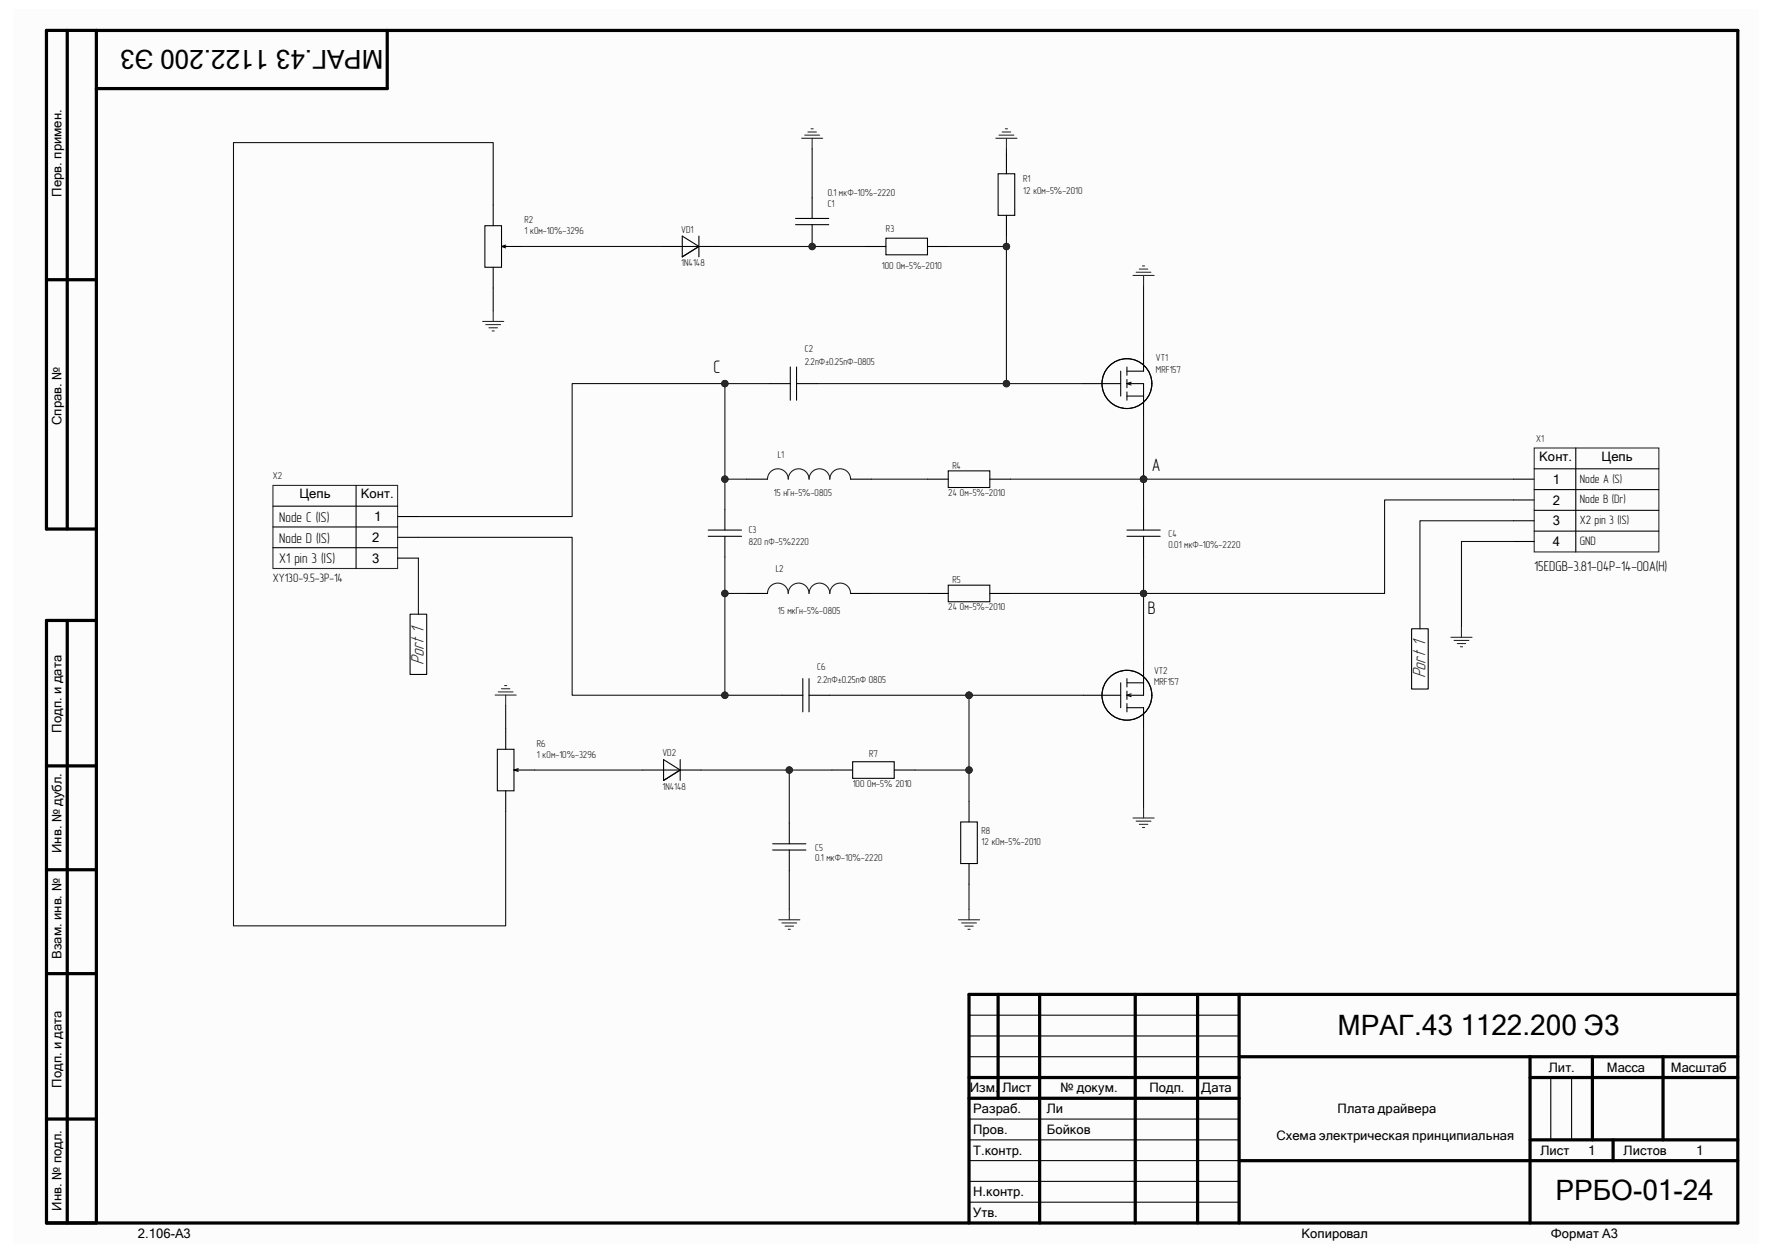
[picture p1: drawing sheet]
<svg xmlns="http://www.w3.org/2000/svg" width="420mm" height="297mm" viewBox="0 0 420 297" stroke-linecap="round" stroke-linejoin="round" font-family="sans-serif">
<path d="M3.1 2.3h413.7v292.5h-413.7z" fill-rule="evenodd" fill="#fcfcfc"/>
<g fill="none" stroke="#000" stroke-width=".76">
<path d="M15.9 7.2v118.2M22.8 7.2v282.7h-11.8v-142.8h11.8M91.8 7.2v13.8h-69M11 66.3h11.8M22.8 125.4h-11.8v-118.2h400.9v282.7h-400.9M15.9 147.1v142.8M11 181.5h11.8M11 206.2h11.8M11 230.8h11.8M236.6 235.7v24.6M246.4 235.7v54.2M269.1 235.7v54.2"/>
<path d="M283.8 235.7v54.2M293.7 235.7v54.2M411.9 235.7h-182.2v54.2M229.7 255.4h64M293.7 250.5h118.2M362.6 255.4h49.3M362.6 250.5v39.4M377.4 250.5v19.7M394.2 250.5v19.7M11 265.3h11.8M229.7 260.3h64M293.7 275.1h118.2"/>
<path d="M362.6 270.2h49.3M382.3 270.2v4.9"/>
</g>
<g fill="none" stroke="#000" stroke-width=".25">
<path d="M238.5 36.3v4.9M114.9 53.5h4v9.9h-4zM116.9 48.6v4.9M118.9 58.4h4.9M118.9 58.4l1 .4M119.9 58.1l-1 .3M156.8 58.4h13.8M161.7 56l4 2.4-4 2.5zM165.7 56v4.9M188.6 53.3h7.8M188.6 51.8h7.8M192.5 46.9v4.9"/>
<path d="M192.5 53.3v4.9M205.1 58.4h4.9M210 56.5h9.8v3.9h-9.8zM219.8 58.4h4.9M236.6 41.2h3.9v9.8h-3.9zM238.5 51v5M116.9 63.4v4.9M182.4 90.9h4.9M187.3 87v7.9M188.8 87v7.9M188.8 90.9h4.9M256.8 90.9h8.8"/>
<path d="M265.6 88v5.9M267.1 90.9h3.9v7.9M267.1 87v2M267.1 89.9v2M267.1 92.9v2M267.1 90.9l1 .4M267.1 93.9h3.9M268.1 90.6l-1 .3M271 83v5h-3.9M64.7 120h29.5M84.4 115.1v19.7M177 113.6h4.9"/>
<path d="M201.6 113.6h4.9M219.8 113.6h4.9M224.7 111.6h9.9v4h-9.9zM234.6 113.6h4.9M358.7 113.6h4.9M358.7 118.5h4.9M363.6 111.1h29.6M363.6 116.1h29.6M373.5 106.2v24.6M64.7 124.9h29.5M64.7 129.8h29.5M94.2 122.4h5"/>
<path d="M94.2 127.4h5M94.2 132.3h5M167.9 127.1h7.8M167.9 125.6h7.8M171.8 120.7v4.9M171.8 127.1v4.9M224.7 138.7h9.9v3.9h-9.9zM267.1 127.1h7.9M267.1 125.6h7.9M271 120.7v4.9M271 127.1v4.9M358.7 123.4h4.9"/>
<path d="M358.7 128.4h4.9M363.6 121h29.6M363.6 125.9h29.6M177 140.7h4.9M201.6 140.7h4.9M219.8 140.7h4.9M234.6 140.7h4.9M271 156.9v7.9h-3.9M117.9 177.6h3.9v9.9h-3.9zM119.9 172.7v4.9M185.3 164.8h5M190.3 160.9v7.8"/>
<path d="M191.7 160.9v7.8M191.7 164.8h5M256.8 164.8h8.8M265.6 161.9v5.9M267.1 167.8h3.9v4.9M267.1 160.9v1.9M267.1 163.8v2M267.1 166.8v1.9M267.1 164.8l1 .3M267.1 161.9h3.9M268.1 164.5l-1 .3M119.9 187.5v4.9"/>
<path d="M121.8 182.5h4.9M121.8 182.5l1 .4M122.8 182.2l-1 .3M152.4 182.5h13.7M157.3 180.1l3.9 2.4-3.9 2.5zM161.2 180.1v4.9M187.1 195.1v4.9M197.2 182.5h4.9M202.1 180.6h9.8v3.9h-9.8zM211.9 182.5h5M227.7 194.8h3.9v9.9h-3.9zM229.7 189.9v4.9"/>
<path d="M183.1 201.5h7.9M183.1 200h7.9M187.1 201.5v4.9M229.7 204.7v4.9M229.7 250.5h64M229.7 245.6h64M229.7 240.6h64M367.6 255.4v14.8M372.5 255.4v14.8M229.7 275.1h64M229.7 270.2h64M229.7 265.3h64"/>
<path d="M229.7 285h64M229.7 280h64"/>
<circle cx="267.1" cy="90.9" r="5.9"/>
<circle cx="267.1" cy="164.8" r="5.9"/>
</g>
<g fill="none" stroke="#262626" stroke-width=".25">
<path d="M190 32.8h5M190.7 32h3.5M191.5 31.3h2M192.2 30.5h.5M192.5 32.8v2.5M236 32.8h5M236.8 32h3.5M237.5 31.3h2M238.3 30.5h.5M238.5 32.8v2.5M114.4 76.2h5M115.1 76.9h3.5"/>
<path d="M115.9 77.7h2M116.6 78.4h.5M116.9 73.7v2.5M268.5 65.3h5M269.3 64.5h3.5M270 63.8h2M270.8 63h.5M271 65.3v2.5M64.7 115.1h29.5v19.7h-29.5zM363.6 106.2h29.6v24.6h-29.6zM343.9 151.1h5M344.6 151.8h3.5"/>
<path d="M345.4 152.5h2M346.1 153.3h.5M346.4 148.5v2.6M117.3 164.8h5M118.1 164h3.5M118.9 163.3h2M119.6 162.5h.5M119.9 164.8v2.5M268.5 193.9h5M269.3 194.6h3.5M270 195.4h2M270.8 196.2h.5"/>
<path d="M271 191.4v2.5M184.6 218h5M185.3 218.8h3.5M186.1 219.5h2M187.1 215.5v2.5M227.2 218h5M227.9 218.8h3.5M228.7 219.5h2M229.7 215.5v2.5M186.8 220.3h.5M229.4 220.3h.5"/>
</g>
<path d="M181.9 113.6a2.46 2.46 0 0 1 2.5-2.5 2.46 2.46 0 0 1 2.4 2.5 2.47 2.47 0 0 1 2.5-2.5 2.47 2.47 0 0 1 2.5 2.5 2.46 2.46 0 0 1 2.4-2.5 2.46 2.46 0 0 1 2.5 2.5 2.46 2.46 0 0 1 2.4-2.5 2.46 2.46 0 0 1 2.5 2.5M181.9 140.7a2.46 2.46 0 0 1 2.5-2.5 2.46 2.46 0 0 1 2.4 2.5 2.47 2.47 0 0 1 2.5-2.5 2.47 2.47 0 0 1 2.5 2.5 2.46 2.46 0 0 1 2.4-2.5 2.46 2.46 0 0 1 2.5 2.5 2.46 2.46 0 0 1 2.4-2.5 2.46 2.46 0 0 1 2.5 2.5" fill="none" stroke="#1c1c1c" stroke-width=".25"/>
<path d="M334.6 149h3.9v14.3h-3.9z" fill-rule="evenodd" fill="#fefefe"/>
<path d="M334.6 149h3.9v14.3h-3.9z" fill="none" stroke="#000" stroke-width=".25"/>
<path d="M97.2 145.6h3.9v14.3h-3.9z" fill-rule="evenodd" fill="#fefefe"/>
<path d="M97.2 145.6h3.9v14.3h-3.9z" fill="none" stroke="#000" stroke-width=".25"/>
<path d="M170.6 58.4h21.9" fill="none" stroke="#0e0e0e" stroke-width=".25"/>
<circle cx="192.5" cy="58.4" r=".75" fill="#262626"/>
<circle cx="192.5" cy="58.4" r=".75" fill="none" stroke="#262626" stroke-width=".24"/>
<path d="M192.5 35.3v11.6M238.5 35.3v1M238.5 90.9h18.3" fill="none" stroke="#0e0e0e" stroke-width=".25"/>
<circle cx="238.5" cy="90.9" r=".75" fill="#262626"/>
<circle cx="238.5" cy="90.9" r=".75" fill="none" stroke="#262626" stroke-width=".24"/>
<path d="M206.5 113.6h13.3M171.8 140.7h5.2M206.5 140.7h13.3" fill="none" stroke="#0e0e0e" stroke-width=".25"/>
<circle cx="171.8" cy="140.7" r=".75" fill="#262626"/>
<circle cx="171.8" cy="140.7" r=".75" fill="none" stroke="#262626" stroke-width=".24"/>
<path d="M123.8 58.4h33M271 172.7v18.7M229.7 182.5v7.4" fill="none" stroke="#0e0e0e" stroke-width=".25"/>
<circle cx="229.7" cy="182.5" r=".75" fill="#262626"/>
<circle cx="229.7" cy="182.5" r=".75" fill="none" stroke="#262626" stroke-width=".24"/>
<path d="M229.7 164.8v17.7h-12.8" fill="none" stroke="#0e0e0e" stroke-width=".25"/>
<circle cx="229.7" cy="182.5" r=".75" fill="#262626"/>
<circle cx="229.7" cy="182.5" r=".75" fill="none" stroke="#262626" stroke-width=".24"/>
<circle cx="229.7" cy="164.8" r=".75" fill="#262626"/>
<circle cx="229.7" cy="164.8" r=".75" fill="none" stroke="#262626" stroke-width=".24"/>
<path d="M126.7 182.5h25.7M166.1 182.5h21" fill="none" stroke="#0e0e0e" stroke-width=".25"/>
<circle cx="187.1" cy="182.5" r=".75" fill="#262626"/>
<circle cx="187.1" cy="182.5" r=".75" fill="none" stroke="#262626" stroke-width=".24"/>
<path d="M197.2 182.5h-10.1v12.6" fill="none" stroke="#0e0e0e" stroke-width=".25"/>
<circle cx="187.1" cy="182.5" r=".75" fill="#262626"/>
<circle cx="187.1" cy="182.5" r=".75" fill="none" stroke="#262626" stroke-width=".24"/>
<path d="M238.5 58.4v32.5h-44.8M271 67.8v15.2M187.1 206.4v9.1M229.7 209.6v5.9" fill="none" stroke="#0e0e0e" stroke-width=".25"/>
<circle cx="238.5" cy="58.4" r=".75" fill="#262626"/>
<circle cx="238.5" cy="58.4" r=".75" fill="none" stroke="#262626" stroke-width=".24"/>
<circle cx="238.5" cy="90.9" r=".75" fill="#262626"/>
<circle cx="238.5" cy="90.9" r=".75" fill="none" stroke="#262626" stroke-width=".24"/>
<path d="M171.8 164.8h13.5" fill="none" stroke="#0e0e0e" stroke-width=".25"/>
<circle cx="171.8" cy="164.8" r=".75" fill="#262626"/>
<circle cx="171.8" cy="164.8" r=".75" fill="none" stroke="#262626" stroke-width=".24"/>
<path d="M196.7 164.8h33" fill="none" stroke="#0e0e0e" stroke-width=".25"/>
<circle cx="229.7" cy="164.8" r=".75" fill="#262626"/>
<circle cx="229.7" cy="164.8" r=".75" fill="none" stroke="#262626" stroke-width=".24"/>
<path d="M229.7 164.8h27.1" fill="none" stroke="#0e0e0e" stroke-width=".25"/>
<circle cx="229.7" cy="164.8" r=".75" fill="#262626"/>
<circle cx="229.7" cy="164.8" r=".75" fill="none" stroke="#262626" stroke-width=".24"/>
<path d="M116.9 48.6v-14.8h-61.6v185.7h64.6v-27.1M116.9 68.3v5.4M358.7 118.5h-30.5v22.2h-88.7M119.9 167.3v5.4" fill="none" stroke="#0e0e0e" stroke-width=".25"/>
<circle cx="271" cy="140.7" r=".75" fill="#262626"/>
<circle cx="271" cy="140.7" r=".75" fill="none" stroke="#262626" stroke-width=".24"/>
<path d="M271 132v24.9" fill="none" stroke="#0e0e0e" stroke-width=".25"/>
<circle cx="271" cy="140.7" r=".75" fill="#262626"/>
<circle cx="271" cy="140.7" r=".75" fill="none" stroke="#262626" stroke-width=".24"/>
<path d="M358.7 113.6h-87.7v7.1M358.7 128.4h-12.3v20.1" fill="none" stroke="#0e0e0e" stroke-width=".25"/>
<circle cx="271" cy="113.6" r=".75" fill="#262626"/>
<circle cx="271" cy="113.6" r=".75" fill="none" stroke="#262626" stroke-width=".24"/>
<path d="M182.4 90.9h-10.6v29.8" fill="none" stroke="#0e0e0e" stroke-width=".25"/>
<circle cx="171.8" cy="113.6" r=".75" fill="#262626"/>
<circle cx="171.8" cy="113.6" r=".75" fill="none" stroke="#262626" stroke-width=".24"/>
<circle cx="171.8" cy="90.9" r=".75" fill="#262626"/>
<circle cx="171.8" cy="90.9" r=".75" fill="none" stroke="#262626" stroke-width=".24"/>
<path d="M171.8 113.6h5.2" fill="none" stroke="#0e0e0e" stroke-width=".25"/>
<circle cx="171.8" cy="113.6" r=".75" fill="#262626"/>
<circle cx="171.8" cy="113.6" r=".75" fill="none" stroke="#262626" stroke-width=".24"/>
<path d="M239.5 113.6h31.5" fill="none" stroke="#0e0e0e" stroke-width=".25"/>
<circle cx="271" cy="113.6" r=".75" fill="#262626"/>
<circle cx="271" cy="113.6" r=".75" fill="none" stroke="#262626" stroke-width=".24"/>
<path d="M271 98.8v14.8" fill="none" stroke="#0e0e0e" stroke-width=".25"/>
<circle cx="271" cy="113.6" r=".75" fill="#262626"/>
<circle cx="271" cy="113.6" r=".75" fill="none" stroke="#262626" stroke-width=".24"/>
<circle cx="271" cy="113.6" r=".75" fill="#262626"/>
<circle cx="271" cy="113.6" r=".75" fill="none" stroke="#262626" stroke-width=".24"/>
<path d="M192.5 58.2v.2h12.6" fill="none" stroke="#0e0e0e" stroke-width=".25"/>
<circle cx="192.5" cy="58.4" r=".75" fill="#262626"/>
<circle cx="192.5" cy="58.4" r=".75" fill="none" stroke="#262626" stroke-width=".24"/>
<path d="M238.5 56v2.4h-13.8" fill="none" stroke="#0e0e0e" stroke-width=".25"/>
<circle cx="238.5" cy="58.4" r=".75" fill="#262626"/>
<circle cx="238.5" cy="58.4" r=".75" fill="none" stroke="#262626" stroke-width=".24"/>
<path d="M171.8 90.9h-36.2v31.5h-36.4" fill="none" stroke="#0e0e0e" stroke-width=".25"/>
<circle cx="171.8" cy="90.9" r=".75" fill="#262626"/>
<circle cx="171.8" cy="90.9" r=".75" fill="none" stroke="#262626" stroke-width=".24"/>
<path d="M99.2 127.4h36.4v37.4h36.2v-32.8M99.2 132.3v13.3M358.7 123.4h-22.2v25.7" fill="none" stroke="#0e0e0e" stroke-width=".25"/>
<circle cx="171.8" cy="140.7" r=".75" fill="#262626"/>
<circle cx="171.8" cy="140.7" r=".75" fill="none" stroke="#262626" stroke-width=".24"/>
<circle cx="171.8" cy="164.8" r=".75" fill="#262626"/>
<circle cx="171.8" cy="164.8" r=".75" fill="none" stroke="#262626" stroke-width=".24"/>
<g font-size="6.6">
<text x="317" y="245.4">МРАГ.43 1122.200 Э3</text>
<text x="368.6" y="284.4">РРБО-01-24</text>
</g>
<text font-size="6.2" x="90.9" y="11.9" transform="rotate(-180 90.9 11.9)">МРАГ.43 1122.200 Э3</text>
<g font-size="4.5" fill="#262626">
<text x="100.5" y="157.7" transform="rotate(-90 100.5 157.7)">Port 1</text>
<text x="337.9" y="160.8" transform="rotate(-90 337.9 160.8)">Port 1</text>
</g>
<g font-size="4.3">
<text x="169.1" y="88.5">C</text>
<text x="273" y="111.6">A</text>
<text x="272" y="145.6">B</text>
</g>
<g font-size="3.3">
<text x="66.2" y="123.7">Node C (IS)</text>
<text x="66.2" y="128.6">Node D (IS)</text>
<text x="66.2" y="133.5">X1 pin 3 (IS)</text>
<text x="363.6" y="135.5">15EDGB-3.81-04P-14-00A(H)</text>
</g>
<g font-size="3.1">
<text x="14.6" y="46.6" transform="rotate(-90 14.6 46.6)">Перв. примен.</text>
<text x="14.6" y="100.8" transform="rotate(-90 14.6 100.8)">Справ. №</text>
<text x="364.8" y="109.2">Конт.</text>
<text x="379.6" y="109.2">Цепь</text>
<text x="71" y="118.1">Цепь</text>
<text x="85.5" y="118.1">Конт.</text>
<text x="368" y="114.7">1</text>
<text x="368" y="119.6">2</text>
<text x="88.6" y="123.5">1</text>
<text x="368" y="124.5">3</text>
<text x="88.2" y="128.4">2</text>
<text x="368" y="129.5">4</text>
<text x="88.2" y="133.4">3</text>
<text x="14.6" y="173.6" transform="rotate(-90 14.6 173.6)">Подп. и дата</text>
<text x="14.6" y="202.2" transform="rotate(-90 14.6 202.2)">Инв. № дубл.</text>
<text x="14.6" y="227.3" transform="rotate(-90 14.6 227.3)">Взам. инв. №</text>
<text x="14.6" y="257.8" transform="rotate(-90 14.6 257.8)">Подп. и дата</text>
<text x="367.1" y="254">Лит.</text>
<text x="380.8" y="254">Масса</text>
<text x="396" y="254">Масштаб</text>
<text x="229.8" y="259">Изм.</text>
<text x="230.6" y="263.9">Разраб.</text>
<text x="237.6" y="259">Лист</text>
<text x="248.1" y="263.9">Ли</text>
<text x="251.3" y="259">№ докум.</text>
<text x="272.4" y="259">Подп.</text>
<text x="284.7" y="259">Дата</text>
<text x="317" y="263.9">Плата драйвера</text>
<text x="230.6" y="268.8">Пров.</text>
<text x="248.1" y="268.8">Бойков</text>
<text x="230.6" y="273.7">Т.контр.</text>
<text x="302.5" y="270.3">Схема электрическая принципиальная</text>
<text x="365.1" y="273.7">Лист</text>
<text x="376.4" y="273.7">1</text>
<text x="384.8" y="273.7">Листов</text>
<text x="402" y="273.7">1</text>
<text x="14.6" y="287" transform="rotate(-90 14.6 287)">Инв. № подл.</text>
<text x="230.6" y="283.6">Н.контр.</text>
<text x="32.7" y="293.4">2.106-A3</text>
<text x="230.6" y="288.5">Утв.</text>
<text x="308.4" y="293.4">Копировал</text>
<text x="367.5" y="293.4">Формат А3</text>
</g>
<g font-size="2.9">
<text x="374.4" y="114.4">Node A (S)</text>
<text x="374.4" y="119.3">Node B (Dr)</text>
<text x="374.4" y="124.2">X2 pin 3 (IS)</text>
<text x="374.4" y="129.2">GND</text>
<text x="64.7" y="138">XY130-9.5-3P-14</text>
</g>
<g font-size="2.4" fill="#0e0e0e">
<text x="196.2" y="46.6">0.1 мкФ-10%-2220</text>
<text x="242.5" y="46.1">12 кОм-5%-2010</text>
<text x="242.5" y="43.1">R1</text>
<text x="124.3" y="53">R2</text>
<text x="196.2" y="49">C1</text>
<text x="124.3" y="55.5">1 кОм-10%-3296</text>
<text x="161.5" y="55.2">VD1</text>
<text x="210" y="54.9">R3</text>
<text x="161.5" y="63.1">1N4148</text>
<text x="209" y="63.8">100 Ом-5%-2010</text>
<text x="190.8" y="83.5">C2</text>
<text x="190.8" y="86.4">2.2пФ±0.25пФ-0805</text>
<text x="274" y="88.4">MRF157</text>
<text x="274" y="85.5">VT1</text>
<text x="364.1" y="104.7">X1</text>
<text x="64.7" y="113.5">X2</text>
<text x="184.4" y="108.6">L1</text>
<text x="225.7" y="111.1">R4</text>
<text x="183.4" y="117.5">15 нГн-5%-0805</text>
<text x="224.7" y="117.5">24 Ом-5%-2010</text>
<text x="177.5" y="129.3">820 пФ-5%2220</text>
<text x="177.5" y="126.3">C3</text>
<text x="276.9" y="129.8">0.01 мкФ-10%-2220</text>
<text x="276.9" y="127.3">C4</text>
<text x="183.9" y="135.7">L2</text>
<text x="225.7" y="138.2">R5</text>
<text x="184.4" y="145.5">15 мкГн-5%-0805</text>
<text x="224.7" y="144.6">24 Ом-5%-2010</text>
<text x="193.7" y="161.8">2.2пФ±0.25пФ 0805</text>
<text x="193.7" y="158.8">C6</text>
<text x="273.5" y="159.8">VT2</text>
<text x="273.5" y="162.3">MRF157</text>
<text x="127.3" y="177.1">R6</text>
<text x="127.3" y="179.6">1 кОм-10%-3296</text>
<text x="157" y="179.3">VD2</text>
<text x="206" y="179.5">R7</text>
<text x="157" y="187.2">1N4148</text>
<text x="202.1" y="186.5">100 Ом-5% 2010</text>
<text x="232.6" y="197.7">R8</text>
<text x="193.2" y="201.7">C5</text>
<text x="232.6" y="200.2">12 кОм-5%-2010</text>
<text x="193.2" y="204.1">0.1 мкФ-10%-2220</text>
</g>
</svg>
